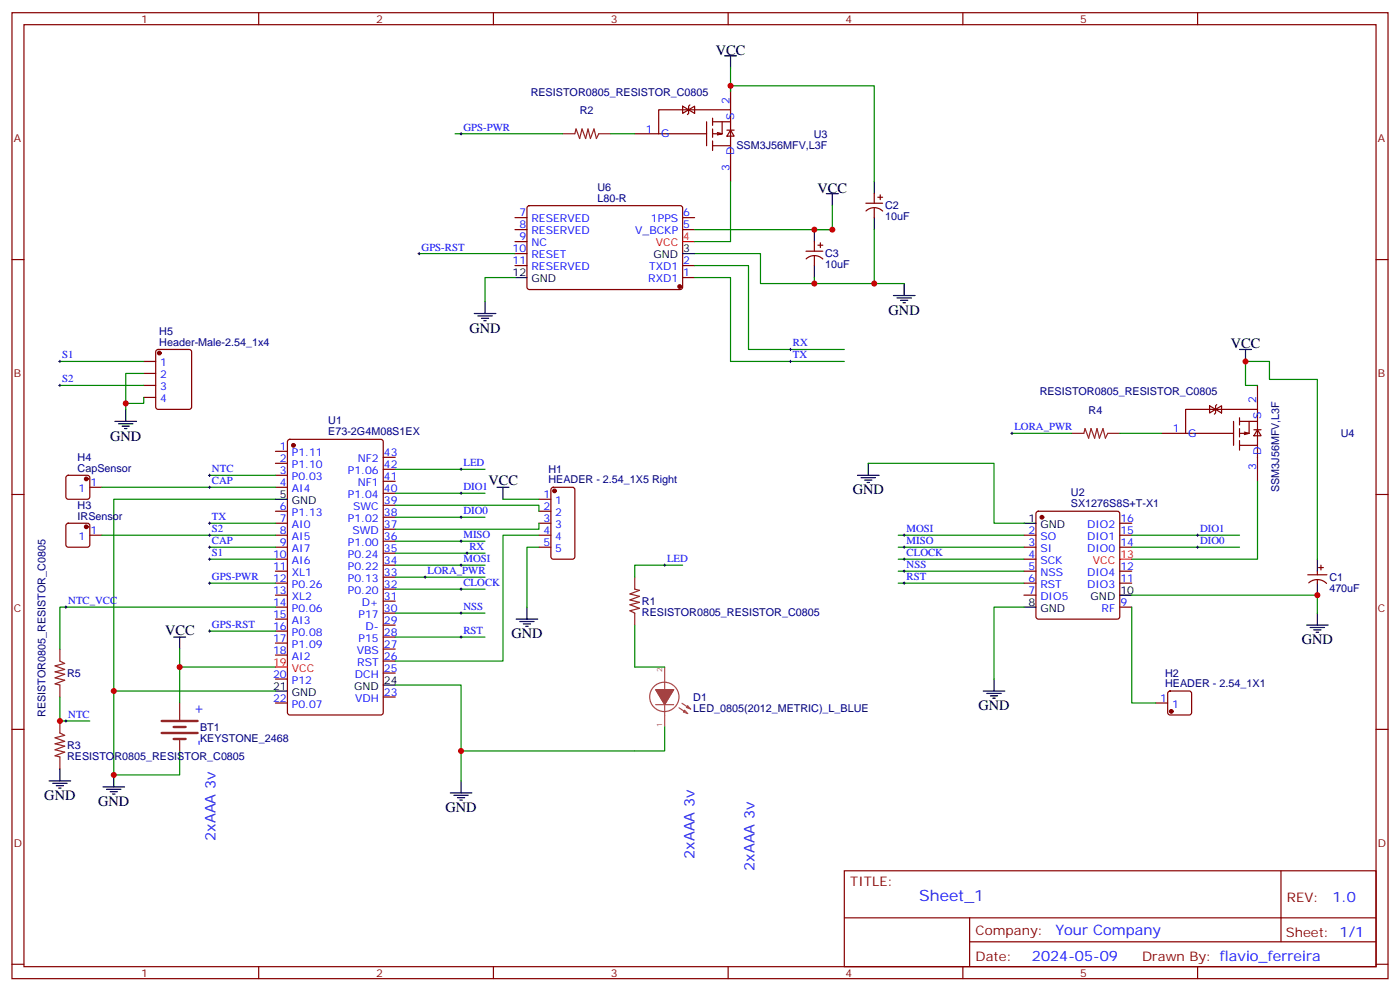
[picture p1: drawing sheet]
<svg xmlns="http://www.w3.org/2000/svg" width="412mm" height="292mm" viewBox="0 0 412 292" stroke-linecap="round" stroke-linejoin="round" font-family="sans-serif">
<g fill="none" stroke="#870000" stroke-width=".35">
<path d="M3.5 3.7h405.4v284.4h-405.4zM7.1 7.3h398.2v277.3h-398.2zM76.2 3.7v3.6M145.3 3.7v3.6M214.5 3.7v3.6M283.6 3.7v3.6M352.8 3.7v3.6M187 39.4h21.1M201.1 31.3l1.7 1-1.7 1.1zM202.8 32.3l1.8-1v2.1zM203.2 30.9l-.4 .4v2.1l-.3 .3M208.1 35.8v7.1"/>
<path d="M209.9 39.4h2.8l-1.4 .3M209.9 34.8v2.1M209.9 38v2.4M209.9 35.8h5.3M212.7 35.8v3.6l-1.4-.4M214.1 38.3h2.2M215.2 38.3l1.1 1.8h-2.2zM215.2 32.3h-21.2v7.1M215.2 25.3v28.2M209.9 41.5v2.8M209.9 42.9h5.3M255.1 59.8h4.9"/>
<path d="M257.5 57v2.8M258.6 58.1h1.4M259.3 57.4v1.4M3.5 76.4h3.6M151.7 78.2h3.5M151.7 67.6h3.5M151.7 64.1h3.5M151.7 71.1h3.5M151.7 74.6h3.5M155.5 60.7l.4-.2 44.8 .1 .4 .6-.1 23.6-.6 .4h-44.7l-.5-.7v-23.3zM201.1 78.2h3.5M201.1 67.6h3.5"/>
<path d="M201.1 64.1h3.5M237.4 73.9h5M237.5 76.2a3.5 3.5 0 0 1 4.9 0M239.9 71.1v2.8M239.9 75.4v2.8M240.9 72.2h1.5M241.7 71.5v1.4M255.1 62.1a3.5 3.5 0 0 1 4.9 0M257.5 61.2v2.9M405.3 76.4h3.6M201.1 81.7h3.5M42.3 106.4h3.6"/>
<path d="M42.3 109.9h3.6M42.3 113.5h3.6M42.3 117h3.6M46.1 103.1l.5-.2h9.1l.7 .4v16.5l-.4 .7h-9.4l-.7-.5v-16.4zM356.3 119.5l1.8 1-1.8 1.1zM358.4 119.1l-.3 .4v2.1l-.4 .3M370.4 113.5v28.2M81.1 132.9h3.6M81.1 136.4h3.6M81.1 139.9h3.6M84.9 129.5l.5-.2h26.8l.6 .5 .1 80-.5 .6-27 .1-.7-.5v-80zM112.9 138.1h3.5"/>
<path d="M112.9 134.6h3.5M342.2 127.6h21.2M358.1 120.5l1.7-1v2.1zM363.4 124v7.1M365.1 127.6h2.8l-1.4 .3M365.1 123v2.1M365.1 126.2v2.4M365.1 129.7v2.8M365.1 131.1h5.3M365.1 124h5.3M367.9 124v3.6l-1.4-.4M369.4 126.5h2.1"/>
<path d="M370.4 126.5l1.1 1.8h-2.1zM370.4 120.5h-21.2v7.1M3.5 145.6h3.6M19.6 154.2l.5-.2h5.7l.5 .2 .2 .5v5.7l-.3 .5-.4 .2h-5.7l-.5-.3-.2-.4v-5.7zM19.6 140.1l.5-.2h5.7l.5 .2 .2 .5v5.7l-.3 .5-.4 .2h-5.7l-.5-.3-.2-.4v-5.7zM26.5 143.4h3.5M26.5 157.6h3.5M81.1 143.4h3.6M81.1 150.5h3.6M81.1 154h3.6M81.1 157.6h3.6M112.9 159.3h3.5"/>
<path d="M112.9 155.8h3.5M112.9 152.3h3.5M112.9 148.7h3.5M112.9 145.2h3.5M112.9 141.7h3.5M158.7 150.5h3.6M158.7 154h3.6M158.7 157.6h3.6M158.7 147h3.6M162.5 143.6l.5-.2h5.6l.7 .5v20l-.4 .7h-5.9l-.7-.5v-20zM301.6 157.6h3.6M305.4 150.7l.5-.2h23.2l.5 .2 .2 .5v30.3l-.2 .5-.5 .2h-23.2l-.5-.2-.2-.5v-30.3z"/>
<path d="M329.8 154h3.6M329.8 157.6h3.6M405.3 145.6h3.6M81.1 161.1h3.6M81.1 164.6h3.6M81.1 168.1h3.6M81.1 171.7h3.6M81.1 175.2h3.6M81.1 178.7h3.6M112.9 177h3.5M112.9 173.4h3.5M112.9 169.9h3.5"/>
<path d="M112.9 166.4h3.5M112.9 162.8h3.5M158.7 161.1h3.6M301.6 161.1h3.6M301.6 164.6h3.6M301.6 168.1h3.6M301.6 171.7h3.6M301.6 175.2h3.6M329.8 161.1h3.6M329.8 168.1h3.6M329.8 171.7h3.6M329.8 178.7h3.6"/>
<path d="M385.2 169.2h5.7M385.5 171.6a3.8 3.8 0 0 1 5.3 .1M388.1 168.1v1.1M388.1 170.6v1.1M388.4 167.1h1.4M389.1 166.4v1.4M81.1 182.2h3.6M81.1 185.8h3.6M81.1 189.3h3.6M81.1 192.8h3.6M81.1 199.9h3.6M112.9 198.1h3.5"/>
<path d="M112.9 194.6h3.5M112.9 191.1h3.5M112.9 187.5h3.5M112.9 184h3.5M112.9 180.5h3.5M3.5 214.7h3.6M81.1 206.9h3.6M112.9 205.2h3.5M340.4 206.9h3.6M344.2 203.6l.5-.2h5.6l.5 .2 .2 .5v5.7l-.2 .5-.5 .2h-5.6l-.5-.3-.2-.4v-5.7zM405.3 214.7h3.6M248.7 256.3h156.6v28.3h-156.6z"/>
<path d="M377.3 256.4v20.8M248.7 270.2h156.5M285.6 277.2h119.6M285.6 270.2v14.1M3.5 283.8h3.6M76.2 284.6v3.5M145.3 284.6v3.5M214.5 284.6v3.5M283.6 284.6v3.5M352.8 284.6v3.5M405.3 283.8h3.6"/>
</g>
<g fill="none" stroke="#000" stroke-width=".35">
<path d="M213.4 16.4h3.6M215.2 16.4v3.6M243.4 57h3.5M245.2 57v3.5M257.5 53.5v3.5M201.1 74.6h3.5M239.9 67.6v3.5M239.9 78.2v3.5M257.5 64.1v3.5M139.7 92.3h6.3M140.8 93h4.2M141.8 93.7h2.1"/>
<path d="M142.5 94.4h.7M142.9 88.8v3.5M151.7 81.7h3.5M263.2 87h6.3M264.2 87.7h4.3M265.3 88.4h2.1M266 89.1h.7M266.3 83.5v3.5M365.1 102.9h3.6M366.9 102.9v3.5M33.9 124h6.3M34.9 124.7h4.3"/>
<path d="M36 125.4h2.1M36.7 126.2h.7M37 120.5v3.5M252.6 139.9h6.3M255.8 136.4v3.5M81.1 147h3.6M146.4 143.4h3.5M148.2 143.4v3.6M253.6 140.6h4.3M254.7 141.3h2.1M255.4 142h.7M301.6 154h3.6"/>
<path d="M155.2 178.7v3.5M301.6 178.7h3.6M329.8 175.2h3.6M388.1 164.6v3.5M388.1 171.7v3.5M51.2 187.5h3.5M52.9 187.5v3.6M152 182.2h6.4M153.1 183h4.2M154.2 183.7h2.1M154.9 184.4h.7M292.8 199.9v3.5"/>
<path d="M384.9 184h6.3M385.9 184.7h4.3M387 185.4h2.1M387.7 186.1h.7M388.1 180.5v3.5M81.1 203.4h3.6M112.9 201.6h3.5M289.6 203.4h6.4M290.7 204.1h4.2M291.7 204.8h2.2M292.5 205.5h.7M14.5 229.9h6.3"/>
<path d="M15.5 230.6h4.3M16.6 231.3h2.1M17.3 232h.7M17.6 226.3v3.6M30.3 231.6h6.4M31.4 232.3h4.2M32.5 233h2.1M33.2 233.8h.7M33.5 228.1v3.5M132.6 233.4h6.4M133.7 234.1h4.2M134.8 234.8h2.1"/>
<path d="M135.5 235.5h.7M135.8 229.9v3.5"/>
</g>
<g fill="none" stroke="#008700" stroke-width=".35">
<path d="M215.2 20v5.3M134.1 39.4h31.7M179.9 39.4h7.1M215.2 27v-1.7h42.3v28.2M215.2 53.5v17.6h-10.6M123.5 74.6h28.2M204.6 74.6h19.4v8.9h42.3M204.6 78.2h15.9v24.7h28.2M239.9 67.6h5.3M245.2 60.5v7.1h-40.6M257.5 67.6v15.9M151.7 81.7h-8.8v7.1"/>
<path d="M204.6 81.7h10.6v24.7h33.5M239.9 81.7v1.8M17.6 106.4h24.7M17.6 113.5h24.7M42.3 117v1.7h-5.3v1.8M42.3 109.9h-5.3v8.8M370.4 113.5h-3.5v-7.1h7v5.3h14.2v52.9M61.7 139.9h19.4M116.4 138.1h26.5M255.8 136.4h37v17.6h8.8M298.1 127.6h17.6M329.8 127.6h12.4"/>
<path d="M30 157.6h51.1M30 143.4h51.1M61.7 154h19.4M81.1 147h-47.6v81.1h19.4v-7M116.4 148.7h42.3v1.8M116.4 159.3h26.5M116.4 152.3h26.5M116.4 145.2h26.5M148.2 147h10.5M158.7 157.6h-10.5v37h-31.8M158.7 154v1.8h-42.3M264.6 157.6h37"/>
<path d="M333.4 157.6h31.7M370.4 141.7v22.9h-37M61.7 161.1h19.4M61.7 164.6h19.4M61.7 171.7h19.4M81.1 178.7h-63.5v12.4M116.4 173.4h26.5M116.4 166.4h26.5M116.4 169.9h26.5M116.4 162.8h26.5M158.7 161.1h-3.5v17.6M201.1 166.4h-14.1v3.5"/>
<path d="M264.6 161.1h37M264.6 164.6h37M264.6 168.1h37M264.6 171.7h37M301.6 178.7h-8.8v21.2M333.4 178.7v28.2h7M333.4 175.2h54.7v5.3M333.4 161.1h31.7M52.9 191.1v5.3h28.2M52.9 196.4v10.5M61.7 185.8h19.4M116.4 187.5h26.5"/>
<path d="M116.4 180.5h26.5M187 184v12.4h8.8M17.6 205.2v7h8.9M33.5 203.4h47.6M116.4 201.6h19.4v28.3M195.8 214v7.1h-60"/>
</g>
<g fill="#870000" stroke="#870000" stroke-width=".35">
<circle cx="86.4" cy="131.1" r=".53"/>
<circle cx="306.9" cy="152.3" r=".53"/>
<circle cx="163.3" cy="144.5" r=".53"/>
<circle cx="345" cy="209.4" r=".53"/>
<circle cx="200.2" cy="84.3" r=".53"/>
<circle cx="25.4" cy="155.1" r=".53"/>
<circle cx="25.4" cy="141" r=".53"/>
<circle cx="46.9" cy="103.9" r=".53"/>
</g>
<path d="M201.1 71.1h3.5M329.8 164.6h3.6M81.1 196.4h3.6" fill="none" stroke="#f00" stroke-width=".35"/>
<path d="M47.6 212.2h10.6M47.6 215.8h10.6M51.2 214h3.5M51.2 217.5h3.5" fill="none" stroke="#8c2424" stroke-width=".71"/>
<path d="M165.8 39.4h3.5l.4-1.4 1 2.8 .7-2.8 1.1 2.8 .7-2.8 .7 2.8 1.1-2.8 .7 2.8 .7-1.4h3.5M315.7 127.6h3.6l.3-1.4 1.1 2.8 .7-2.8 1 2.8 .7-2.8 .7 2.8 1.1-2.8 .7 2.8 .7-1.4h3.5M187 169.9v3.5l1.4 .4-2.8 1 2.8 .7-2.8 1.1 2.8 .7-2.8 .7 2.8 1.1-2.8 .7 1.4 .7v3.5M17.6 191.1v3.5l1.4 .7-2.8 .7 2.8 1.1-2.8 .7 2.8 .7-2.8 1 2.8 .7-2.8 1.1 1.4 .3v3.6M17.6 212.2v3.6l1.4 .7-2.8 .7 2.8 1-2.8 .7 2.8 .7-2.8 1.1 2.8 .7-2.8 1.1 1.4 .3v3.5M52.9 206.9v5M52.9 217.5v3.6" fill="none" stroke="#8c2424" stroke-width=".35"/>
<g fill="none" stroke="#000" stroke-width=".29">
<path d="M135.5 39.4h.7M135.8 39v.7M123.1 74.6h.7M123.5 74.3v.7M17.3 106.4h.7M17.3 113.5h.7M17.6 106v.8M17.6 113.1v.7M232.5 102.9h.7M232.5 106.4h.7M232.8 102.5v.7M232.8 106v.8"/>
<path d="M61.4 139.9h.7M61.7 139.6v.7M135.5 138.1h.7M135.8 137.8v.7M297.7 127.6h.7M298.1 127.2v.7M61.4 157.6h.7M61.4 154h.7M61.4 143.4h.7M61.7 143.1v.7M61.7 153.7v.7M61.7 157.2v.7"/>
<path d="M135.5 159.3h.7M135.5 152.3h.7M135.5 145.2h.7M135.8 144.9v.7M135.8 151.9v.7M135.8 159v.7M266 157.6h.7M266.3 157.2v.7M352.4 157.6h.7M352.8 157.2v.7M19 178.7h.8M19.4 178.4v.7"/>
<path d="M61.4 161.1h.7M61.4 164.6h.7M61.4 171.7h.7M61.7 160.7v.7M61.7 164.3v.7M61.7 171.3v.7M124.9 169.9h.7M125.2 169.5v.8M135.5 173.4h.7M135.5 166.4h.7M135.8 166v.7M135.8 173.1v.7"/>
<path d="M137.2 162.8h.7M137.6 162.5v.7M195.4 166.4h.7M195.8 166v.7M266 161.1h.7M266 164.6h.7M266 168.1h.7M266 171.7h.7M266.3 160.7v.7M266.3 164.3v.7M266.3 167.8v.7M266.3 171.3v.7"/>
<path d="M352.4 161.1h.7M352.8 160.7v.7M61.4 185.8h.7M61.7 185.4v.7M135.5 187.5h.7M135.5 180.5h.7M135.8 180.1v.7M135.8 187.2v.7M19 212.2h.8M19.4 211.9v.7"/>
</g>
<g fill="none" stroke="#a64a4a" stroke-width=".35">
<path d="M195.8 196.4v3.4M195.8 199.9v3.1M193.1 207.4h5.3M193.1 203h5.3l-2.6 4.4zM195.8 207.4v6.6M200 208.4l1.5 .9M200.9 207l1.4 1"/>
<circle cx="195.7" cy="205.1" r="4.3"/>
</g>
<g fill="#a64a4a" stroke="#a64a4a" stroke-width=".29">
<path d="M202.5 207.7l1 1.1-1.3-.5z"/>
<path d="M201.7 209l.9 1.1-1.3-.5z"/>
<path d="M193.1 203h5.3l-2.6 4.4z"/>
</g>
<g fill="#c00">
<circle cx="33.5" cy="203.4" r=".88"/>
<circle cx="33.5" cy="228.1" r=".88"/>
<circle cx="52.9" cy="196.4" r=".88"/>
<circle cx="135.8" cy="221.1" r=".88"/>
<circle cx="17.6" cy="212.2" r=".88"/>
<circle cx="215.2" cy="25.3" r=".88"/>
<circle cx="257.5" cy="83.5" r=".88"/>
<circle cx="239.9" cy="83.5" r=".88"/>
<circle cx="245.2" cy="67.6" r=".88"/>
<circle cx="239.9" cy="67.6" r=".88"/>
<circle cx="37" cy="118.7" r=".88"/>
<circle cx="388.1" cy="175.2" r=".88"/>
<circle cx="366.9" cy="106.4" r=".88"/>
</g>
<text font-size="4.6" fill="#00f" x="270.8" y="265.4">Sheet_1</text>
<g font-size="4.2">
<text x="210.8" y="16.1">VCC</text>
<text x="240.8" y="56.7">VCC</text>
<text x="261.8" y="92.6">GND</text>
<text x="138.3" y="97.9">GND</text>
<text x="362.6" y="102.5">VCC</text>
<text x="32.5" y="129.7">GND</text>
<text x="143.9" y="142.7">VCC</text>
<text x="251.2" y="145.6">GND</text>
<text x="48.7" y="186.8">VCC</text>
<text x="150.6" y="187.9">GND</text>
<text x="383.5" y="189.7">GND</text>
<text x="288.2" y="209.1">GND</text>
<text x="13.1" y="235.5">GND</text>
<text x="28.9" y="237.3">GND</text>
<text x="131.2" y="239">GND</text>
</g>
<g font-size="4.2" fill="#00f">
<text x="59.7" y="210.4" transform="rotate(-90 59.7 210.4)">+</text>
<text x="59.7" y="219.4" transform="rotate(-90 59.7 219.4)">-</text>
<text x="63.5" y="247.5" transform="rotate(-90 63.5 247.5)">2xAAA 3v</text>
<text x="204.6" y="252.8" transform="rotate(-90 204.6 252.8)">2xAAA 3v</text>
<text x="222.2" y="256.3" transform="rotate(-90 222.2 256.3)">2xAAA 3v</text>
<text x="392.5" y="265.6">1.0</text>
<text x="310.9" y="275.2">Your Company</text>
<text x="304" y="283">2024-05-09</text>
</g>
<g font-size="3.9" fill="#800">
<text x="250.5" y="260.9">TITLE:</text>
<text x="379.1" y="265.6">REV:</text>
<text x="287.4" y="275.1">Company:</text>
<text x="378.7" y="275.7">Sheet: 1/1</text>
<text x="287.4" y="282.8">Date:</text>
<text x="336.4" y="282.9">Drawn By: flavio_ferreira</text>
</g>
<g font-size="3.2" fill="#800">
<text x="41.6" y="6.7">1</text>
<text x="110.8" y="6.7">2</text>
<text x="179.9" y="6.7">3</text>
<text x="249.1" y="6.7">4</text>
<text x="318.2" y="6.7">5</text>
<text x="4.1" y="41.8">A</text>
<text x="405.9" y="41.8">A</text>
<text x="4.1" y="111">B</text>
<text x="405.9" y="111">B</text>
<text x="4.1" y="180.1">C</text>
<text x="405.9" y="180.1">C</text>
<text x="4.1" y="249.3">D</text>
<text x="405.9" y="249.3">D</text>
<text x="41.6" y="287.5">1</text>
<text x="110.8" y="287.5">2</text>
<text x="179.9" y="287.5">3</text>
<text x="249.1" y="287.5">4</text>
<text x="318.2" y="287.5">5</text>
</g>
<g font-size="3.2" fill="#000080">
<text x="156.3" y="28.2">RESISTOR0805_RESISTOR_C0805</text>
<text x="170.8" y="33.7">R2</text>
<text x="239.7" y="40.5">U3</text>
<text x="216.9" y="43.7">SSM3J56MFV,L3F</text>
<text x="176" y="59.5">L80-R</text>
<text x="176" y="56.3">U6</text>
<text x="260.7" y="64.8">10uF</text>
<text x="260.7" y="61.7">C2</text>
<text x="243.1" y="75.8">C3</text>
<text x="243.1" y="79">10uF</text>
<text x="46.9" y="101.8">Header-Male-2.54_1x4</text>
<text x="46.9" y="98.7">H5</text>
<text x="306.3" y="116.4">RESISTOR0805_RESISTOR_C0805</text>
<text x="96.7" y="124.9">U1</text>
<text x="320.7" y="121.9">R4</text>
<text x="96.7" y="128.1">E73-2G4M08S1EX</text>
<text x="394.9" y="128.7">U4</text>
<text x="22.9" y="135.8">H4</text>
<text x="22.9" y="138.9">CapSensor</text>
<text x="161.6" y="142.3">HEADER - 2.54_1X5 Right</text>
<text x="161.6" y="139.3">H1</text>
<text x="22.9" y="149.9">H3</text>
<text x="315.5" y="149.3">SX1276S8S+T-X1</text>
<text x="315.5" y="146.1">U2</text>
<text x="376.8" y="144.8" transform="rotate(-90 376.8 144.8)">SSM3J56MFV,L3F</text>
<text x="22.9" y="153">IRSensor</text>
<text x="391.6" y="171">C1</text>
<text x="189.1" y="178.1">R1</text>
<text x="391.6" y="174.3">470uF</text>
<text x="189.1" y="181.3">RESISTOR0805_RESISTOR_C0805</text>
<text x="19.8" y="199.3">R5</text>
<text x="343.2" y="202.3">HEADER - 2.54_1X1</text>
<text x="343.2" y="199.1">H2</text>
<text x="204.2" y="209.5">LED_0805(2012_METRIC)_L_BLUE</text>
<text x="204.2" y="206.3">D1</text>
<text x="13.4" y="211.1" transform="rotate(-90 13.4 211.1)">RESISTOR0805_RESISTOR_C0805</text>
<text x="58.9" y="215.1">BT1</text>
<text x="19.8" y="220.5">R3</text>
<text x="58.9" y="218.4">KEYSTONE_2468</text>
<text x="19.8" y="223.6">RESISTOR0805_RESISTOR_C0805</text>
</g>
<g font-size="3.2" fill="#00f">
<text x="214.8" y="30.6" transform="rotate(-90 214.8 30.6)">2</text>
<text x="216.3" y="35.2" transform="rotate(-90 216.3 35.2)">S</text>
<text x="136.5" y="38.5">GPS-PWR</text>
<text x="190.2" y="39">1</text>
<text x="194.7" y="40.4">G</text>
<text x="216.3" y="45.7" transform="rotate(-90 216.3 45.7)">D</text>
<text x="214.8" y="50.2" transform="rotate(-90 214.8 50.2)">3</text>
<text x="153" y="63.7">7</text>
<text x="156.5" y="65.5">RESERVED</text>
<text x="191.8" y="65.5">1PPS</text>
<text x="201.3" y="63.7">6</text>
<text x="153" y="67.2">8</text>
<text x="153" y="70.8">9</text>
<text x="156.5" y="69">RESERVED</text>
<text x="187.1" y="69">V_BCKP</text>
<text x="201.3" y="67.2">5</text>
<text x="124.2" y="73.8">GPS-RST</text>
<text x="151" y="74.3">10</text>
<text x="151" y="77.8">11</text>
<text x="156.5" y="72.5">NC</text>
<text x="156.5" y="76.1">RESET</text>
<text x="201.3" y="77.8">2</text>
<text x="156.5" y="79.6">RESERVED</text>
<text x="190.9" y="83.1">RXD1</text>
<text x="191.2" y="79.6">TXD1</text>
<text x="201.3" y="81.4">1</text>
<text x="233.5" y="102">RX</text>
<text x="18.3" y="105.5">S1</text>
<text x="47.2" y="107.8">1</text>
<text x="233.5" y="105.5">TX</text>
<text x="18.3" y="112.6">S2</text>
<text x="47.2" y="111.3">2</text>
<text x="47.2" y="114.9">3</text>
<text x="47.2" y="118.4">4</text>
<text x="370.1" y="118.7" transform="rotate(-90 370.1 118.7)">2</text>
<text x="371.5" y="123.4" transform="rotate(-90 371.5 123.4)">S</text>
<text x="298.8" y="126.7">LORA_PWR</text>
<text x="345.5" y="127.2">1</text>
<text x="350" y="128.6">G</text>
<text x="82.5" y="132.5">1</text>
<text x="82.5" y="136">2</text>
<text x="86" y="134.3">P1.11</text>
<text x="86" y="137.8">P1.10</text>
<text x="105.4" y="136">NF2</text>
<text x="113.1" y="137.8">42</text>
<text x="113.1" y="134.3">43</text>
<text x="136.5" y="137.3">LED</text>
<text x="371.5" y="133.9" transform="rotate(-90 371.5 133.9)">D</text>
<text x="26.6" y="143.1">1</text>
<text x="62.4" y="139">NTC</text>
<text x="62.4" y="142.6">CAP</text>
<text x="82.5" y="139.6">3</text>
<text x="82.5" y="143.1">4</text>
<text x="86" y="141.3">P0.03</text>
<text x="102.5" y="139.6">P1.06</text>
<text x="105.4" y="143.1">NF1</text>
<text x="113.1" y="141.3">41</text>
<text x="370.1" y="138.4" transform="rotate(-90 370.1 138.4)">3</text>
<text x="23.1" y="144.9">1</text>
<text x="86" y="144.9">AI4</text>
<text x="102.5" y="146.6">P1.04</text>
<text x="113.1" y="148.4">39</text>
<text x="113.1" y="144.9">40</text>
<text x="136.5" y="144.3">DIO1</text>
<text x="160.1" y="146.6">1</text>
<text x="163.6" y="148.4">1</text>
<text x="62.4" y="153.1">TX</text>
<text x="82.5" y="150.1">6</text>
<text x="82.5" y="153.7">7</text>
<text x="86" y="151.9">P1.13</text>
<text x="86" y="155.4">AI0</text>
<text x="102.5" y="153.7">P1.02</text>
<text x="104.1" y="150.1">SWC</text>
<text x="113.1" y="155.4">37</text>
<text x="113.1" y="151.9">38</text>
<text x="136.5" y="151.4">DIO0</text>
<text x="160.1" y="150.1">2</text>
<text x="160.1" y="153.7">3</text>
<text x="163.6" y="151.9">2</text>
<text x="163.6" y="155.4">3</text>
<text x="320.2" y="155.4">DIO2</text>
<text x="330" y="153.7">16</text>
<text x="23.1" y="159">1</text>
<text x="26.6" y="157.2">1</text>
<text x="62.4" y="156.7">S2</text>
<text x="62.4" y="160.2">CAP</text>
<text x="82.5" y="157.2">8</text>
<text x="82.5" y="160.7">9</text>
<text x="86" y="159">AI5</text>
<text x="102.5" y="160.7">P1.00</text>
<text x="103.8" y="157.2">SWD</text>
<text x="113.1" y="159">36</text>
<text x="136.5" y="158.4">MISO</text>
<text x="138.3" y="162">RX</text>
<text x="160.1" y="157.2">4</text>
<text x="160.1" y="160.7">5</text>
<text x="163.6" y="159">4</text>
<text x="267.1" y="156.7">MOSI</text>
<text x="267.1" y="160.2">MISO</text>
<text x="303" y="157.2">2</text>
<text x="303" y="160.7">3</text>
<text x="306.5" y="159">SO</text>
<text x="320.2" y="159">DIO1</text>
<text x="330" y="160.7">14</text>
<text x="330" y="157.2">15</text>
<text x="353.5" y="160.2">DIO0</text>
<text x="353.5" y="156.7">DIO1</text>
<text x="62.4" y="163.7">S1</text>
<text x="80.5" y="164.3">10</text>
<text x="80.5" y="167.8">11</text>
<text x="86" y="162.5">AI7</text>
<text x="86" y="166">AI6</text>
<text x="102.5" y="167.8">P0.22</text>
<text x="102.5" y="164.3">P0.24</text>
<text x="113.1" y="166">34</text>
<text x="113.1" y="162.5">35</text>
<text x="136.5" y="165.5">MOSI</text>
<text x="163.6" y="162.5">5</text>
<text x="196.5" y="165.5">LED</text>
<text x="267.1" y="163.7">CLOCK</text>
<text x="267.1" y="167.3">NSS</text>
<text x="303" y="164.3">4</text>
<text x="303" y="167.8">5</text>
<text x="306.5" y="162.5">SI</text>
<text x="306.5" y="166">SCK</text>
<text x="320.2" y="162.5">DIO0</text>
<text x="330" y="167.8">12</text>
<text x="62.4" y="170.8">GPS-PWR</text>
<text x="80.5" y="171.3">12</text>
<text x="86" y="169.5">XL1</text>
<text x="86" y="173.1">P0.26</text>
<text x="102.5" y="171.3">P0.13</text>
<text x="113.1" y="173.1">32</text>
<text x="113.1" y="169.5">33</text>
<text x="125.9" y="169">LORA_PWR</text>
<text x="136.5" y="172.5">CLOCK</text>
<text x="267.1" y="170.8">RST</text>
<text x="303" y="171.3">6</text>
<text x="306.5" y="169.5">NSS</text>
<text x="306.5" y="173.1">RST</text>
<text x="320.2" y="173.1">DIO3</text>
<text x="320.2" y="169.5">DIO4</text>
<text x="330" y="171.3">11</text>
<text x="20.1" y="177.8">NTC_VCC</text>
<text x="80.5" y="174.8">13</text>
<text x="80.5" y="178.4">14</text>
<text x="86" y="176.6">XL2</text>
<text x="102.5" y="174.8">P0.20</text>
<text x="106.5" y="178.4">D+</text>
<text x="113.1" y="176.6">31</text>
<text x="136.5" y="179.6">NSS</text>
<text x="303" y="174.8">7</text>
<text x="306.5" y="176.6">DIO5</text>
<text x="330" y="178.4">9</text>
<text x="62.4" y="184.9">GPS-RST</text>
<text x="80.5" y="181.9">15</text>
<text x="80.5" y="185.4">16</text>
<text x="86" y="180.1">P0.06</text>
<text x="86" y="183.7">AI3</text>
<text x="105.6" y="181.9">P17</text>
<text x="107.7" y="185.4">D-</text>
<text x="113.1" y="183.7">29</text>
<text x="113.1" y="180.1">30</text>
<text x="324.5" y="180.1">RF</text>
<text x="80.5" y="188.9">17</text>
<text x="86" y="187.2">P0.08</text>
<text x="86" y="190.7">P1.09</text>
<text x="105.6" y="188.9">P15</text>
<text x="113.1" y="190.7">27</text>
<text x="113.1" y="187.2">28</text>
<text x="136.5" y="186.7">RST</text>
<text x="80.5" y="192.5">18</text>
<text x="86" y="194.2">AI2</text>
<text x="105.1" y="192.5">VBS</text>
<text x="105.3" y="196">RST</text>
<text x="113.1" y="197.8">25</text>
<text x="113.1" y="194.2">26</text>
<text x="80.5" y="199.5">20</text>
<text x="86" y="201.3">P12</text>
<text x="104.5" y="199.5">DCH</text>
<text x="80.5" y="206.6">22</text>
<text x="86" y="208.4">P0.07</text>
<text x="104.6" y="206.6">VDH</text>
<text x="113.1" y="204.8">23</text>
<text x="341.8" y="206.6">1</text>
<text x="345.3" y="208.4">1</text>
<text x="20.1" y="211.3">NTC</text>
</g>
<g font-size="3.2" fill="#f00">
<text x="201.3" y="70.8">4</text>
<text x="193.2" y="72.5">VCC</text>
<text x="321.9" y="166">VCC</text>
<text x="330" y="164.3">13</text>
<text x="80.5" y="196">19</text>
<text x="86" y="197.8">VCC</text>
</g>
<g font-size="3.2">
<text x="192.5" y="76.1">GND</text>
<text x="201.3" y="74.3">3</text>
<text x="151" y="81.4">12</text>
<text x="156.5" y="83.1">GND</text>
<text x="82.5" y="146.6">5</text>
<text x="86" y="148.4">GND</text>
<text x="303" y="153.7">1</text>
<text x="306.5" y="155.4">GND</text>
<text x="303" y="178.4">8</text>
<text x="321.3" y="176.6">GND</text>
<text x="330" y="174.8">10</text>
<text x="306.5" y="180.1">GND</text>
<text x="80.5" y="203.1">21</text>
<text x="104.3" y="203.1">GND</text>
<text x="113.1" y="201.3">24</text>
<text x="86" y="204.8">GND</text>
</g>
<g font-size="2.1" fill="#a54b4b">
<text x="195.1" y="197.8" transform="rotate(-90 195.1 197.8)">2</text>
<text x="195.1" y="214" transform="rotate(-90 195.1 214)">1</text>
</g>
</svg>
